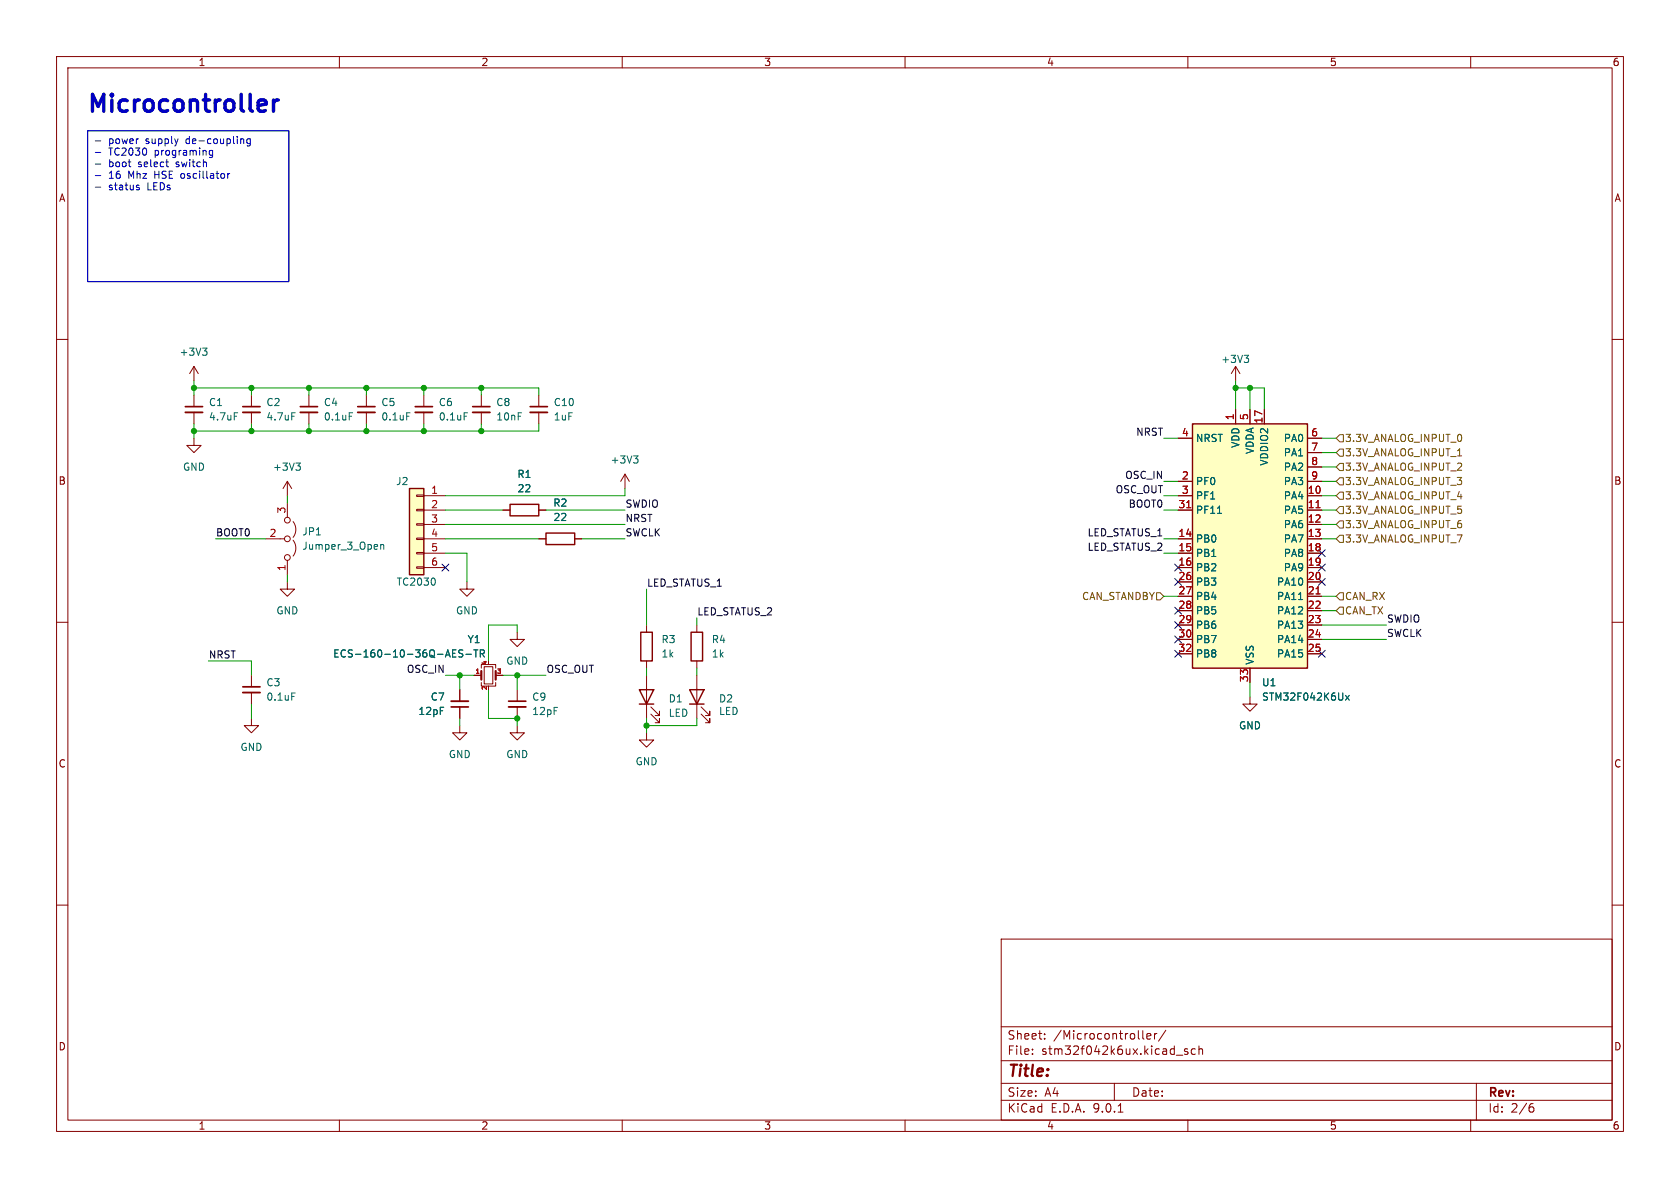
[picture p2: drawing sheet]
<svg xmlns="http://www.w3.org/2000/svg" width="297mm" height="210mm" viewBox="0 0 297 210" stroke-linecap="round" stroke-linejoin="round" font-family="sans-serif">
<g fill="none" stroke="#840000" stroke-width=".18">
<path d="M10 10h277v190h-277zM12 12h273v186h-273zM60 10v2M110 10v2M160 10v2M210 10v2M260 10v2M10 60h2M34.3 64.8l-.8 1.2M34.3 64.8l.8 1.2M34.3 64.8v2.5M218.4 64.8l-.7 1.2"/>
<path d="M218.4 64.8l.8 1.2M218.4 64.8v2.5M285 60h2M47 95.3h3.3M50.8 88.9v2.5M50.8 99.1v2.5M51.8 92.2a2.26 2.26 0 0 1 0 2.8M51.8 95.5a2.26 2.26 0 0 1 0 2.8M110.5 83.8l-.8 1.3M110.5 83.8l.8 1.3M110.5 83.8v2.6M10 110h2"/>
<path d="M114.3 110.5v1.3M114.3 116.8v1.3M114.3 119.4v7.6M123.2 110.5v1.3M123.2 116.8v1.3M123.2 119.4v7.6M285 110h2M115.1 126.2l1.5 1.6v-.8v.8h-.8M115.1 125l1.5 1.5v-.8v.8h-.8M124 126.2l1.5 1.6v-.8v.8h-.8M124 125l1.5 1.5v-.8v.8h-.8M10 160h2"/>
<path d="M177 166h108v32h-108zM285 160h2M60 198v2M110 198v2M160 198v2M177 194.5h108M177 191.5h108M177 187.5h108M177 181.5h108M182.5 186.3v.1M182.5 185.5v.1M184.7 183.6v.1"/>
<path d="M184.7 182.8v.1M197 191.5v3M197.7 196.6h.8M202 182.2v1.3l.2 .2M202.7 183.2l.8-.1-.1-.3-.4-.1-.3 .2 .1 .7h.6M204.1 182.7v1M204.5 182.7l-.3 .1-.1 .2M206.1 182.1l-1.3 2M208 186.5h1.1M210 185.5l-.4-.1-.2 .2 .1 .2 .5 .2v.3h-.6M210 198v2M211.3 185.5l-.4-.1-.3 .3v.4l.1 .2h.6"/>
<path d="M212 185.5l.2-.1 .3 .1 .1 .9M212 184.9v1.5M260 198v2M261 191.5v6.5M270.6 195.7h.4l.2 .3-.1 .5-.5 .1M271 195.1l-.4 .1"/>
<circle cx="50.8" cy="98.6" r=".51"/>
<circle cx="50.8" cy="95.3" r=".51"/>
<circle cx="50.8" cy="91.9" r=".51"/>
</g>
<path d="M35.8 61.5h.8l-.4 .5M36.3 62l.3 .3v.3l-.3 .2M220 62.8h.7l-.4 .5M220.5 63.3l.2 .2v.3l-.2 .3M67.3 96.3v.8M67.3 96.4l.2-.1h.3v.8M112 80.6h.8l-.4 .5M112.5 81.1l.3 .2v.3l-.3 .3" fill="none" stroke="#006464" stroke-width=".18"/>
<path d="M113.3 111.8h2v5h-2zM122.2 111.8h2v5h-2zM113 121.9h2.6l-1.3 2.6zM113 124.5h2.6M121.9 121.9h2.6l-1.3 2.6zM121.9 124.5h2.6" fill="none" stroke="#840000" stroke-width=".25"/>
<path d="M72.4 86.4h2.5v15.2h-2.5z" fill="#ffffc2"/>
<path d="M72.4 86.4h2.5v15.2h-2.5z" fill="none" stroke="#840000" stroke-width=".25"/>
<g fill="none" stroke="#840000" stroke-width=".18">
<path d="M34.3 77.5v1.2h1.3l-1.3 1.3-1.3-1.3h1.3M34.3 69.9v2M34.3 72.9v2M44.4 69.9v2M44.4 72.9v2M54.6 69.9v2M54.6 72.9v2M64.8 69.9v2M64.8 72.9v2M74.9 69.9v2M74.9 72.9v2M50.8 85.1l-.8 1.3"/>
<path d="M50.8 85.1l.8 1.3M50.8 85.1v2.5M73.7 87.5h1.2v.3h-1.2zM73.7 90h1.2v.3h-1.2zM73.7 92.6h1.2v.2h-1.2zM73.7 95.1h1.2v.3h-1.2zM73.7 97.7h1.2v.2h-1.2zM74.9 87.6h3.8M74.9 90.2h3.8M74.9 92.7h3.8M74.9 95.3h3.8M74.9 97.8h3.8"/>
<path d="M44.4 119.4v2M50.8 102.9v1.2h1.3l-1.3 1.3-1.3-1.3h1.3M73.7 100.2h1.2v.3h-1.2zM74.9 100.3h3.8M83.8 119.4h1.3M85.1 118.1v-.6h2.5v.6M85.6 117.9h1.5v3h-1.5zM87.6 119.4h1.3M44.4 127v1.3h1.3l-1.3 1.2-1.2-1.2h1.2M44.4 122.4v2.1M81.3 121.9v2.1M81.3 125v2"/>
<path d="M85.1 120.7v.6h2.5v-.6M221 123.2v1.3h1.2l-1.2 1.2-1.3-1.2h1.3"/>
</g>
<g fill="none" stroke="#006464" stroke-width=".18">
<path d="M41.4 73h.6M51.6 73h.6M61.7 73h.6M71.9 73h.6M82.1 73h.6M52.3 81.9h.8l-.4 .4M52.9 82.3l.2 .3v.3l-.2 .2M76.8 102.3l.2 .4-.2 .6M80 115.5h.4M80 116.1h.6M80 114.9h.6M81.8 114.9h-.5l-.1 .1v.4l.5 .2 .1 .3-.2 .2h-.5"/>
<path d="M82.4 115.7h.9M83.8 114.9h.7M84.1 114.9v1.2M84.9 115.5h.6l.1-.2v-.3l-.7-.1v1.2M85.2 115.5l.4 .6M51.6 122.5h.6"/>
</g>
<path d="M32.8 71.9h3M42.9 71.9h3.1M53.1 71.9h3M63.2 71.9h3.1M73.4 71.9h3.1M42.9 121.4h3.1M79.8 125h3" fill="none" stroke="#840000" stroke-width=".3"/>
<path d="M32.8 72.9h3M42.9 72.9h3.1M53.1 72.9h3M63.2 72.9h3.1M73.4 72.9h3.1M42.9 122.4h3.1M79.8 124h3" fill="none" stroke="#840000" stroke-width=".33"/>
<path d="M85.1 118.6v1.5M87.6 118.6v1.5" fill="none" stroke="#840000" stroke-width=".38"/>
<path d="M210.8 74.9h20.3v43.2h-20.3z" fill="#ffffc2"/>
<path d="M210.8 74.9h20.3v43.2h-20.3zM90.2 89.2h5v2h-5zM96.5 94.2h5.1v2.1h-5.1z" fill="none" stroke="#840000" stroke-width=".25"/>
<g fill="none" stroke="#840000" stroke-width=".18">
<path d="M85.1 69.9v2M85.1 72.9v2M95.2 69.9v2M95.2 72.9v2M208.3 77.5h2.5M218.4 72.4v2.5M221 72.4v2.5M223.5 72.4v2.5M231.1 77.5h2.6M88.9 90.2h1.3M95.2 90.2h1.3M95.2 95.3h1.3"/>
<path d="M101.6 95.3h1.3M208.3 85.1h2.5M208.3 87.6h2.5M208.3 90.2h2.5M208.3 95.3h2.5M208.3 97.8h2.5M231.1 85.1h2.6M231.1 87.6h2.6M231.1 90.2h2.6M231.1 95.3h2.6M231.1 97.8h2.6M231.1 80h2.6"/>
<path d="M231.1 82.6h2.6M231.1 92.7h2.6M82.5 102.9v1.2h1.3l-1.3 1.3-1.2-1.3h1.2M83.8 119.4h1.3M87.6 119.4h1.3M91.4 111.8v1.2h1.3l-1.3 1.3-1.2-1.3h1.2M208.3 100.3h2.5M208.3 102.9h2.5M208.3 105.4h2.5M208.3 108h2.5M208.3 110.5h2.5M208.3 113h2.5"/>
<path d="M208.3 115.6h2.5M221 118.1v2.6M231.1 100.3h2.6M231.1 102.9h2.6M231.1 105.4h2.6M231.1 108h2.6M231.1 110.5h2.6M231.1 113h2.6M231.1 115.6h2.6M81.3 128.3v1.2h1.2l-1.2 1.3-1.3-1.3h1.3M81.3 121.9v2.1M81.3 125v2"/>
<path d="M91.4 128.3v1.2h1.3l-1.3 1.3-1.2-1.3h1.2M91.4 121.9v2.1M91.4 125v2M114.3 129.5v1.3h1.3l-1.3 1.3-1.3-1.3h1.3"/>
</g>
<g fill="none" stroke="#006464" stroke-width=".18">
<path d="M215.2 90.7h.8M80 115.5h.4M80 116.1h.6M80 114.9h.6M81.8 114.9h-.5l-.1 .1v.4l.5 .2 .1 .3-.2 .2h-.5M82.4 115.7h.9M83.8 114.9h.7M84.1 114.9v1.2M84.9 115.5h.6l.1-.2v-.3l-.7-.1v1.2M85.2 115.5l.4 .6M229.6 106h.7M237.9 122.9l.6 .9"/>
<path d="M238.5 122.9l-.6 .9"/>
</g>
<path d="M209.8 89.8h.7M232.7 89.8h.7M232.7 105h.7" fill="none" stroke="#a90000" stroke-width=".18"/>
<path d="M83.6 71.9h3M93.7 71.9h3.1M89.9 124h3.1" fill="none" stroke="#840000" stroke-width=".3"/>
<path d="M83.6 72.9h3M93.7 72.9h3.1M89.9 125h3.1" fill="none" stroke="#840000" stroke-width=".33"/>
<path d="M236.2 77.5l.7-.7h.6v1.3h-.6zM236.2 92.7l.7-.6h.6v1.2h-.6zM236.2 80l.7-.6h.6v1.2h-.6zM236.2 87.6l.7-.6h.6v1.3h-.6zM236.9 89.5h.6v1.3h-.6l-.7-.6zM236.9 94.6h.6v1.3h-.6l-.7-.6zM236.9 84.5h.6v1.2h-.6l-.7-.6zM236.9 81.9h.6v1.3h-.6l-.7-.6zM257.7 80.6h.7M204.5 104.8h.6l.6 .6-.6 .6h-.6zM236.9 104.8h.6v1.2h-.6l-.7-.6zM236.9 107.3h.6v1.3h-.6l-.7-.6z" fill="none" stroke="#725600" stroke-width=".18"/>
<g fill="none" stroke="#009600" stroke-width=".18">
<path d="M34.3 68.6h60.9v1.3M34.3 67.3v2.6M34.3 74.9v2.6M44.4 68.6v1.3M44.4 74.9v1.3M54.6 68.6v1.3M54.6 74.9v1.3M64.8 68.6v1.3M64.8 74.9v1.3M74.9 68.6v1.3M74.9 74.9v1.3M85.1 68.6v1.3"/>
<path d="M85.1 74.9v1.3M95.2 74.9v1.3h-60.9M205.7 77.5h2.6M218.4 68.6h5.1v3.8M218.4 67.3v5.1M221 68.6v3.8M233.7 77.5h2.5M38.1 95.3h8.9M50.8 87.6v1.3M78.7 97.8h3.8v5.1M78.7 90.2h10.2M78.7 95.3h16.5"/>
<path d="M78.7 92.7h31.8M96.5 90.2h14M102.9 95.3h7.6M110.5 86.4v1.2h-31.8M205.7 90.2h2.6M205.7 85.1h2.6M205.7 97.8h2.6M205.7 95.3h2.6M205.7 87.6h2.6M233.7 90.2h2.5M233.7 85.1h2.5M233.7 95.3h2.5"/>
<path d="M233.7 87.6h2.5M233.7 82.6h2.5M233.7 92.7h2.5M233.7 80h2.5M36.8 116.8h7.6v2.6M50.8 101.6v1.3M78.7 119.4h5.1M81.3 119.4v2.5M88.9 119.4h7.6M91.4 111.8v-1.3h-5v6.3M91.4 119.4v2.5M114.3 104.1v6.4"/>
<path d="M114.3 118.1v1.3M123.2 109.2v1.3M123.2 118.1v1.3M205.7 105.4h2.6M233.7 105.4h2.5M233.7 113h11.4M233.7 110.5h11.4M233.7 108h2.5M44.4 124.5v2.5M81.3 127v1.3M86.4 121.9v5.1h5v1.3M114.3 127v2.5"/>
<path d="M123.2 127v1.3h-8.9M221 120.7v2.5"/>
</g>
<g fill="none" stroke="#000084" stroke-width=".18">
<path d="M78.1 99.7l1.2 1.2M79.3 99.7l-1.2 1.2M207.7 99.7l1.2 1.2M208.9 99.7l-1.2 1.2M233.1 97.2l1.2 1.2M233.1 99.7l1.2 1.2M234.3 97.2l-1.2 1.2M234.3 99.7l-1.2 1.2M207.7 107.3l1.2 1.3M207.7 102.3l1.2 1.2M207.7 115l1.2 1.2M207.7 109.9l1.2 1.2"/>
<path d="M207.7 112.4l1.2 1.2M208.9 107.3l-1.2 1.3M208.9 102.3l-1.2 1.2M208.9 115l-1.2 1.2M208.9 109.9l-1.2 1.2M208.9 112.4l-1.2 1.2M233.1 115l1.2 1.2M233.1 102.3l1.2 1.2M234.3 115l-1.2 1.2M234.3 102.3l-1.2 1.2"/>
</g>
<g fill="none" stroke="#0000c2" stroke-width=".18">
<path d="M15.5 23.1h35.6v26.7h-35.6zM16.8 24.9h1M16.8 26.9h1M16.8 29h1M16.8 31h1M16.8 33.1h1M24.3 33.1l.3 .1 .1 .2-.2 .2h-.3M24.3 32.7l.3 .1M29.7 29.5h.1M37 26.7v.6l.2 .1h.4M37.6 26.6v1l-.2 .3-.4-.1M40.3 30.7v.8"/>
<path d="M40.6 30.7l-.3 .2M42.7 24.5l.4 .2v.7M44.2 24.6l-.3-.1-.3 .3 .2 .5h.4M44.2 24.5v1.1l-.2 .2h-.3"/>
</g>
<path d="M46.9 17.8l.2 .6-1.5 .3M48.3 17.7v2M49.2 17.7a.77 .77 0 0 0-.9 .5" fill="none" stroke="#0000c2" stroke-width=".6"/>
<g fill="#009600" stroke="#009600" stroke-width=".18">
<circle cx="44.4" cy="68.6" r=".46"/>
<circle cx="34.3" cy="68.6" r=".46"/>
<circle cx="34.3" cy="76.2" r=".46"/>
<circle cx="44.4" cy="76.2" r=".46"/>
<circle cx="54.6" cy="68.6" r=".46"/>
<circle cx="64.8" cy="68.6" r=".46"/>
<circle cx="54.6" cy="76.2" r=".46"/>
<circle cx="85.1" cy="68.6" r=".46"/>
<circle cx="91.4" cy="127" r=".46"/>
<circle cx="81.3" cy="119.4" r=".46"/>
<circle cx="91.4" cy="119.4" r=".46"/>
<circle cx="74.9" cy="68.6" r=".46"/>
<circle cx="85.1" cy="76.2" r=".46"/>
<circle cx="74.9" cy="76.2" r=".46"/>
<circle cx="64.8" cy="76.2" r=".46"/>
<circle cx="114.3" cy="128.3" r=".46"/>
<circle cx="218.4" cy="68.6" r=".46"/>
<circle cx="221" cy="68.6" r=".46"/>
</g>
<text font-size="4.2" fill="#0000c2" x="15.2" y="20.1">Microcontroller</text>
<text font-size="2.8" fill="#840000" x="178" y="190.9">Title:</text>
<g font-size="2.1" fill="#840000">
<text x="178" y="184">Sheet:</text>
<text x="186.2" y="184">/Microcontroller/</text>
<text x="178" y="186.7">File:</text>
<text x="184.1" y="186.7">stm32f042k6ux.kicad_sch</text>
<text x="178" y="196.9">KiCad</text>
<text x="178" y="194.1">Size:</text>
<text x="184.7" y="194.1">A4</text>
<text x="185.7" y="196.9">E.D.A.</text>
<text x="193.3" y="196.9">9.0.1</text>
<text x="200" y="194.1">Date:</text>
<text x="263" y="194.3">Rev:</text>
<text x="263" y="196.9">Id:</text>
<text x="267.1" y="196.9">2/6</text>
</g>
<g font-size="1.8" fill="#840000">
<text x="35" y="11.9">1</text>
<text x="85" y="11.9">2</text>
<text x="135" y="11.9">3</text>
<text x="185" y="11.9">4</text>
<text x="235" y="11.9">5</text>
<text x="285" y="11.9">6</text>
<text x="10.3" y="35.9">A</text>
<text x="285.3" y="35.9">A</text>
<text x="10.3" y="85.9">B</text>
<text x="285.3" y="85.9">B</text>
<text x="10.3" y="135.9">C</text>
<text x="285.3" y="135.9">C</text>
<text x="10.3" y="185.9">D</text>
<text x="285.3" y="185.9">D</text>
<text x="35" y="199.9">1</text>
<text x="85" y="199.9">2</text>
<text x="135" y="199.9">3</text>
<text x="185" y="199.9">4</text>
<text x="235" y="199.9">5</text>
<text x="285" y="199.9">6</text>
</g>
<g font-size="1.8" fill="#0000c2">
<text x="19.2" y="25.8">power</text>
<text x="19.2" y="27.8">TC2030</text>
<text x="19.2" y="29.9">boot</text>
<text x="24.5" y="29.9">select</text>
<text x="25.9" y="25.8">supply</text>
<text x="27.4" y="27.8">programing</text>
<text x="31.4" y="29.9">switch</text>
<text x="33.1" y="25.8">de-coupling</text>
<text x="19.2" y="31.9">16</text>
<text x="19.2" y="34">status</text>
<text x="22.8" y="31.9">Mhz</text>
<text x="26.2" y="34">LEDs</text>
<text x="27.6" y="31.9">HSE oscillator</text>
</g>
<g font-size="1.8" fill="#006464">
<text x="31.6" y="63.1">+3V3</text>
<text x="215.8" y="64.4">+3V3</text>
<text x="36.8" y="72">C1</text>
<text x="47" y="72">C2</text>
<text x="57.2" y="72">C4</text>
<text x="67.3" y="72">C5</text>
<text x="77.5" y="72">C6</text>
<text x="87.6" y="72">C8</text>
<text x="97.8" y="72">C10</text>
<text x="36.8" y="74.5">4.7uF</text>
<text x="47" y="74.5">4.7uF</text>
<text x="57.2" y="74.5">0.1uF</text>
<text x="67.3" y="74.5">0.1uF</text>
<text x="77.5" y="74.5">0.1uF</text>
<text x="87.6" y="74.5">10nF</text>
<text x="97.8" y="74.5">1uF</text>
<text x="32.3" y="83.4">GND</text>
<text x="48.2" y="83.4">+3V3</text>
<text x="107.8" y="82.1">+3V3</text>
<text x="211.3" y="78.3">NRST</text>
<text x="219.3" y="79.3" transform="rotate(-90 219.3 79.3)">VDD</text>
<text x="221.8" y="80.4" transform="rotate(-90 221.8 80.4)">VDDA</text>
<text x="224.4" y="82.4" transform="rotate(-90 224.4 82.4)">VDDIO2</text>
<text x="226.9" y="78.3">PA0</text>
<text x="226.9" y="80.9">PA1</text>
<text x="226.9" y="83.4">PA2</text>
<text x="69.9" y="86">J2</text>
<text x="91.4" y="84.7">R1</text>
<text x="91.4" y="87.2">22</text>
<text x="97.7" y="89.8">R2</text>
<text x="211.3" y="86">PF0</text>
<text x="211.3" y="88.5">PF1</text>
<text x="226.9" y="86">PA3</text>
<text x="226.9" y="88.5">PA4</text>
<text x="53.3" y="94.8">JP1</text>
<text x="97.7" y="92.3">22</text>
<text x="211.3" y="91">PF11</text>
<text x="226.9" y="91">PA5</text>
<text x="226.9" y="93.6">PA6</text>
<text x="53.3" y="97.4">Jumper_3_Open</text>
<text x="211.3" y="96.1">PB0</text>
<text x="211.3" y="98.7">PB1</text>
<text x="211.3" y="101.2">PB2</text>
<text x="226.9" y="96.1">PA7</text>
<text x="226.9" y="98.7">PA8</text>
<text x="226.9" y="101.2">PA9</text>
<text x="70" y="103.7">TC2030</text>
<text x="211.3" y="103.7">PB3</text>
<text x="211.3" y="106.3">PB4</text>
<text x="225.7" y="103.7">PA10</text>
<text x="225.7" y="106.3">PA11</text>
<text x="48.8" y="108.8">GND</text>
<text x="80.5" y="108.8">GND</text>
<text x="82.6" y="113.9">Y1</text>
<text x="116.8" y="113.9">R3</text>
<text x="125.7" y="113.9">R4</text>
<text x="211.3" y="108.8">PB5</text>
<text x="211.3" y="111.4">PB6</text>
<text x="211.3" y="113.9">PB7</text>
<text x="225.7" y="108.8">PA12</text>
<text x="225.7" y="111.4">PA13</text>
<text x="225.7" y="113.9">PA14</text>
<text x="58.8" y="116.4">ECS-160-10-36Q-AES-TR</text>
<text x="89.4" y="117.7">GND</text>
<text x="116.8" y="116.4">1k</text>
<text x="125.7" y="116.4">1k</text>
<text x="211.3" y="116.4">PB8</text>
<text x="221.8" y="117.6" transform="rotate(-90 221.8 117.6)">VSS</text>
<text x="225.7" y="116.4">PA15</text>
<text x="47" y="121.5">C3</text>
<text x="47" y="124.1">0.1uF</text>
<text x="76" y="124">C7</text>
<text x="94" y="124.1">C9</text>
<text x="118.1" y="124.4">D1</text>
<text x="127" y="124.4">D2</text>
<text x="223" y="124.1">STM32F042K6Ux</text>
<text x="223" y="121.5">U1</text>
<text x="73.9" y="126.6">12pF</text>
<text x="94" y="126.6">12pF</text>
<text x="118.1" y="126.9">LED</text>
<text x="127" y="126.6">LED</text>
<text x="218.9" y="129.1">GND</text>
<text x="42.4" y="132.9">GND</text>
<text x="79.2" y="134.2">GND</text>
<text x="89.4" y="134.2">GND</text>
<text x="112.3" y="135.5">GND</text>
</g>
<g font-size="1.8" fill="#0f0f0f">
<text x="200.8" y="77.1">NRST</text>
<text x="110.5" y="89.8">SWDIO</text>
<text x="197.1" y="87.3">OSC_OUT</text>
<text x="198.8" y="84.7">OSC_IN</text>
<text x="199.4" y="89.8">BOOT0</text>
<text x="38.1" y="94.9">BOOT0</text>
<text x="110.5" y="92.4">NRST</text>
<text x="110.5" y="94.9">SWCLK</text>
<text x="192.2" y="94.9">LED_STATUS_1</text>
<text x="192.2" y="97.4">LED_STATUS_2</text>
<text x="114.3" y="103.8">LED_STATUS_1</text>
<text x="123.2" y="108.9">LED_STATUS_2</text>
<text x="245.1" y="110.1">SWDIO</text>
<text x="245.1" y="112.7">SWCLK</text>
<text x="36.8" y="116.5">NRST</text>
<text x="71.8" y="119">OSC_IN</text>
<text x="96.5" y="119">OSC_OUT</text>
</g>
<g font-size="1.8" fill="#a90000">
<text x="208.8" y="77.2">4</text>
<text x="218.2" y="74.4" transform="rotate(-90 218.2 74.4)">1</text>
<text x="220.7" y="74.4" transform="rotate(-90 220.7 74.4)">5</text>
<text x="223.3" y="75" transform="rotate(-90 223.3 75)">17</text>
<text x="231.7" y="77.2">6</text>
<text x="231.7" y="79.8">7</text>
<text x="231.7" y="82.3">8</text>
<text x="76.1" y="87.4">1</text>
<text x="76.1" y="89.9">2</text>
<text x="208.2" y="89.9">31</text>
<text x="208.8" y="84.8">2</text>
<text x="208.8" y="87.4">3</text>
<text x="231.1" y="87.4">10</text>
<text x="231.1" y="89.9">11</text>
<text x="231.7" y="84.8">9</text>
<text x="47.6" y="95">2</text>
<text x="50.5" y="90.9" transform="rotate(-90 50.5 90.9)">3</text>
<text x="76.1" y="92.5">3</text>
<text x="76.1" y="95">4</text>
<text x="208.2" y="95">14</text>
<text x="231.1" y="92.5">12</text>
<text x="231.1" y="95">13</text>
<text x="50.5" y="101" transform="rotate(-90 50.5 101)">1</text>
<text x="76.1" y="97.5">5</text>
<text x="76.1" y="100.1">6</text>
<text x="208.2" y="97.5">15</text>
<text x="208.2" y="100.1">16</text>
<text x="231.1" y="97.5">18</text>
<text x="231.1" y="100.1">19</text>
<text x="208.2" y="102.6">26</text>
<text x="208.2" y="105.2">27</text>
<text x="208.2" y="107.7">28</text>
<text x="231.1" y="102.6">20</text>
<text x="231.1" y="105.2">21</text>
<text x="231.1" y="107.7">22</text>
<text x="208.2" y="110.2">29</text>
<text x="208.2" y="112.8">30</text>
<text x="231.1" y="110.2">23</text>
<text x="231.1" y="112.8">24</text>
<text x="208.2" y="115.3">32</text>
<text x="231.1" y="115.3">25</text>
<text x="220.7" y="120.7" transform="rotate(-90 220.7 120.7)">33</text>
</g>
<g font-size="1.8" fill="#725600">
<text x="237.7" y="83.4">3.3V_ANALOG_INPUT_2</text>
<text x="237.7" y="78.3">3.3V_ANALOG_INPUT_0</text>
<text x="237.7" y="80.9">3.3V_ANALOG_INPUT_1</text>
<text x="237.7" y="86">3.3V_ANALOG_INPUT_3</text>
<text x="237.7" y="88.5">3.3V_ANALOG_INPUT_4</text>
<text x="237.7" y="93.6">3.3V_ANALOG_INPUT_6</text>
<text x="237.7" y="91">3.3V_ANALOG_INPUT_5</text>
<text x="237.7" y="96.1">3.3V_ANALOG_INPUT_7</text>
<text x="191.2" y="106.3">CAN_STANDBY</text>
<text x="237.7" y="106.3">CAN_RX</text>
<text x="237.7" y="108.8">CAN_TX</text>
</g>
<g font-size="1.1" fill="#a90000">
<text x="83.9" y="119.1">1</text>
<text x="86.1" y="117.7" transform="rotate(-90 86.1 117.7)">4</text>
<text x="87.7" y="119.1">3</text>
<text x="86.1" y="122.1" transform="rotate(-90 86.1 122.1)">2</text>
</g>
</svg>
